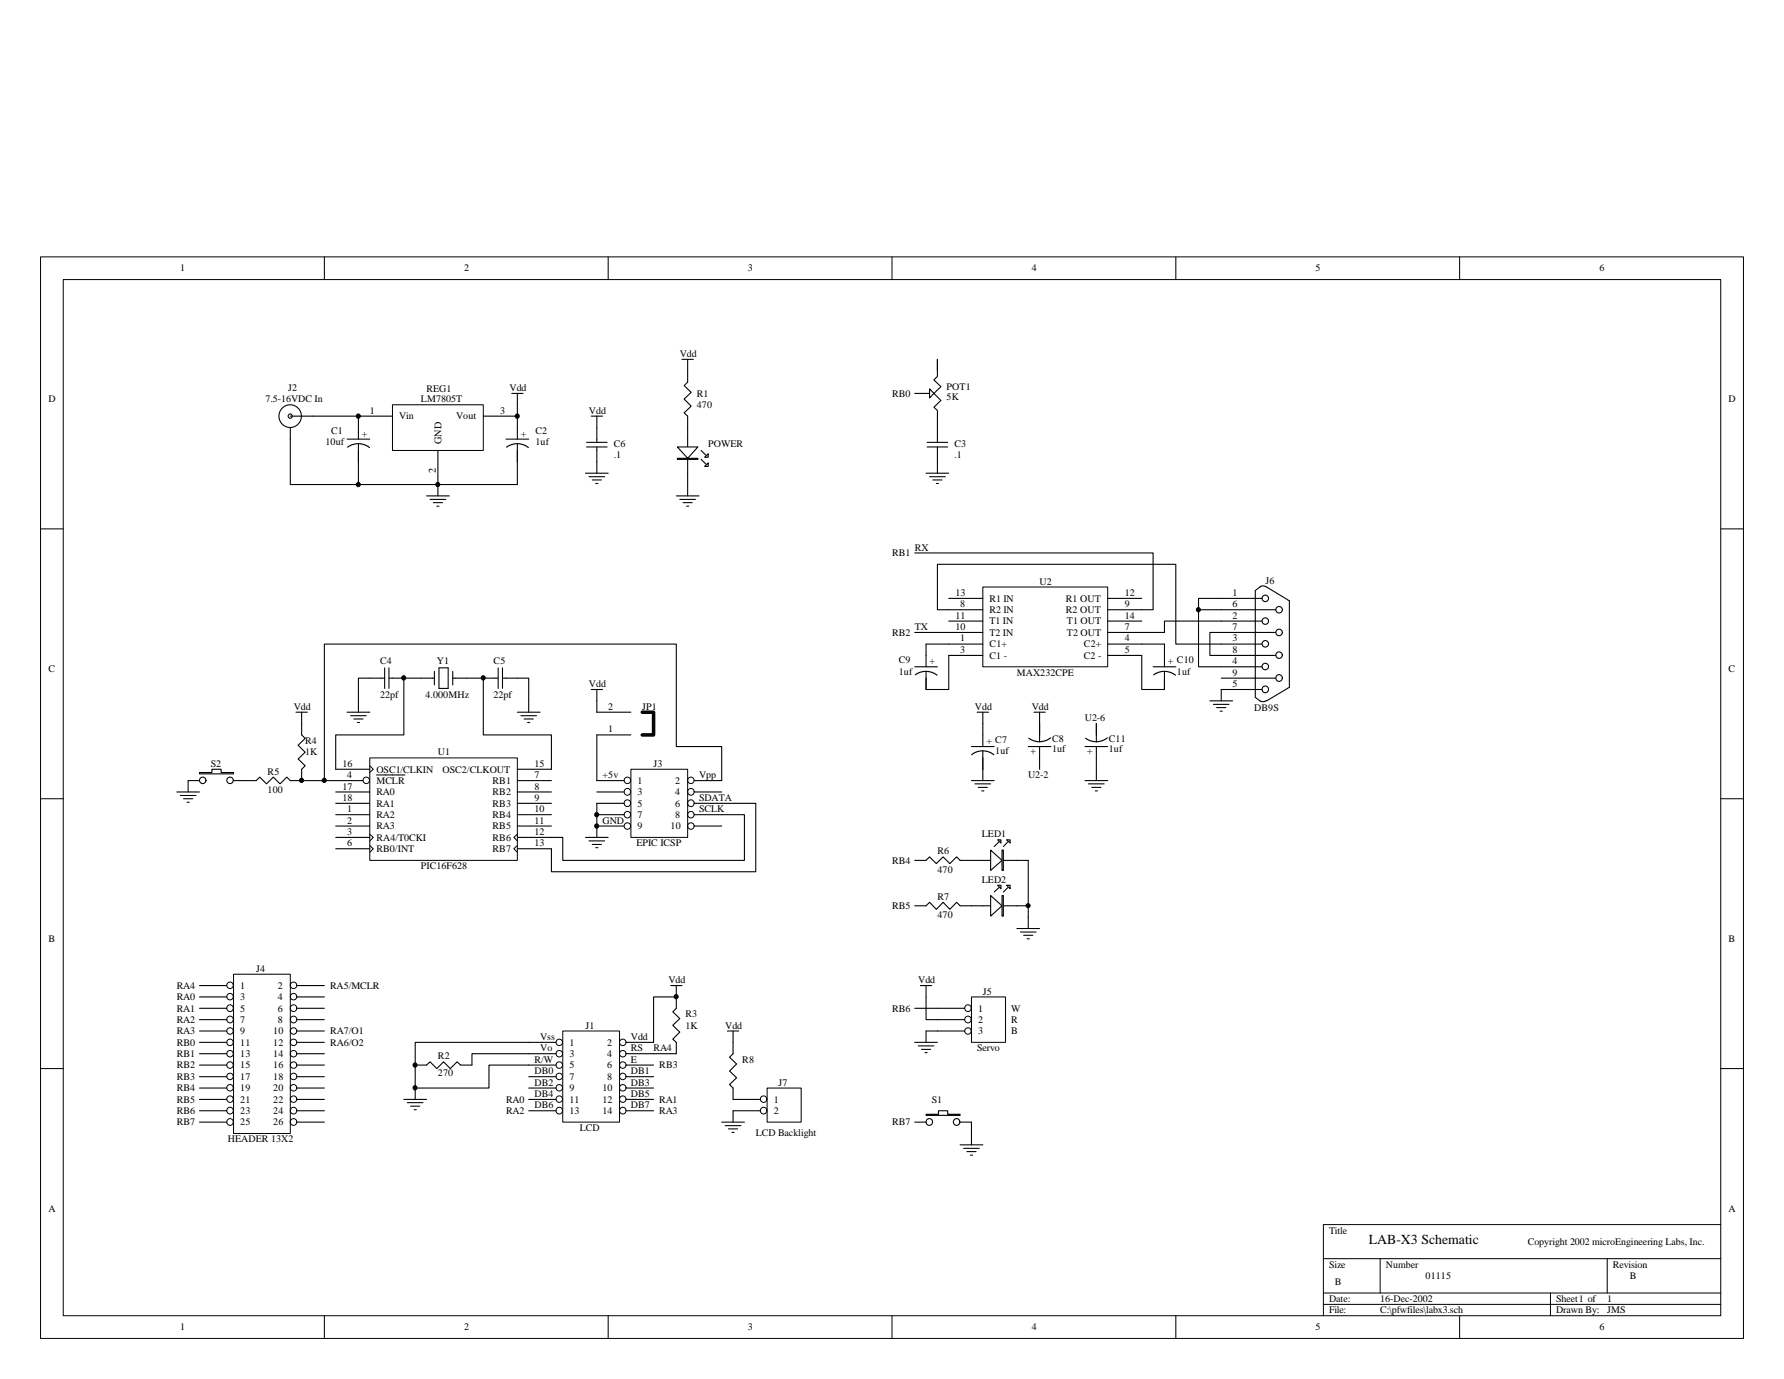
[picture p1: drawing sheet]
<svg xmlns="http://www.w3.org/2000/svg" width="279mm" height="216mm" viewBox="0 0 279 216" stroke-linecap="round" stroke-linejoin="round" font-family="sans-serif">
<g fill="none" stroke="#000" stroke-width=".16">
<path d="M6.3 40.2h266.7v169.3h-266.7zM9.9 43.8h259.6v162.2h-259.6zM50.8 40.2v3.6M95.2 40.2v3.6M139.7 40.2v3.6M184.1 40.2v3.6M228.6 40.2v3.6M6.3 82.8h3.6M269.5 82.8h3.5M6.3 125.1h3.6M269.5 125.1h3.5M6.3 167.3h3.6"/>
<path d="M269.5 167.3h3.5M207.3 197.1h62.2M216.2 197.1v5.3M251.7 197.1v5.3M269.5 191.7h-62.2v14.3M50.8 206v3.5M95.2 206v3.5M139.7 206v3.5M184.1 206v3.5M207.3 202.4h62.2M207.3 204.2h62.2M228.6 206v3.5"/>
<path d="M242.8 202.4v3.6"/>
</g>
<path d="M61.5 63.4h14.2v7.1h-14.2z" fill="#fff" stroke="#000" stroke-width=".16"/>
<g fill="none" stroke="#000" stroke-width=".17">
<path d="M45.5 67v1.7M47.2 65.2h1.8M54.4 68.7h3.5M56.1 69.5l.9 .1 .9 .5M56.1 69.5l-.9 .1-.8 .4M56.1 69.5v2.8M61.5 65.2h-5.4v3.5M66.8 77.6h3.6M67.4 78.2h2.4M67.9 78.7h1.4M68.4 79.2h.3M68.6 70.5v7.1"/>
<path d="M75.7 65.2h5.3v3.5M79.2 68.7h3.6M80.1 61.6h1.8M81 69.5l.9 .1 .9 .5M81 69.5l-.9 .1-.8 .4M81 61.6v1.8M81 69.5v2.8"/>
</g>
<circle cx="81" cy="65.2" r=".33" fill="#000" stroke="#000" stroke-width=".16"/>
<circle cx="45.4" cy="65.2" r=".33" fill="#fff" stroke="#000" stroke-width=".17"/>
<g fill="none" stroke="#000" stroke-width=".17">
<path d="M45.5 68.7v7.2h35.5v-3.6M49 65.2h7.1M56.1 72.3v3.6M91.7 74.1h3.5M91.9 70h3.2M91.9 69.3h3.2M92.2 74.6h2.5M92.8 75.1h1.4M93.3 75.7h.3M93.5 67v2.3M93.5 70v4.1"/>
<circle cx="45.4" cy="65.2" r="1.77"/>
</g>
<path d="M36.6 152.5h8.9v25h-8.9z" fill="#fff" stroke="#000" stroke-width=".16"/>
<g fill="none" stroke="#000" stroke-width=".16">
<path d="M36.5 159.6a.51 .51 0 0 0-.7-.5 .51 .51 0 0 0-.2 .9 .51 .51 0 0 0 .9-.1v-.3M46.5 159.6a.51 .51 0 0 0-.7-.5 .51 .51 0 0 0-.2 .9 .51 .51 0 0 0 .8-.1l.1-.3"/>
<circle cx="36" cy="157.8" r=".52"/>
<circle cx="36" cy="154.3" r=".51"/>
<circle cx="36" cy="156" r=".51"/>
<circle cx="46" cy="157.8" r=".52"/>
<circle cx="46" cy="154.3" r=".51"/>
<circle cx="46" cy="156" r=".51"/>
<circle cx="36" cy="173.9" r=".52"/>
<circle cx="36" cy="175.7" r=".52"/>
<circle cx="36" cy="165" r=".51"/>
<circle cx="36" cy="161.4" r=".51"/>
<circle cx="36" cy="168.5" r=".51"/>
<circle cx="36" cy="172.1" r=".51"/>
<circle cx="36" cy="166.8" r=".51"/>
<circle cx="36" cy="163.2" r=".51"/>
<circle cx="36" cy="170.3" r=".51"/>
<circle cx="46" cy="173.9" r=".52"/>
<circle cx="46" cy="175.7" r=".52"/>
<circle cx="46" cy="165" r=".51"/>
<circle cx="46" cy="161.4" r=".51"/>
<circle cx="46" cy="168.5" r=".51"/>
<circle cx="46" cy="172.1" r=".51"/>
<circle cx="46" cy="163.2" r=".51"/>
<circle cx="46" cy="166.8" r=".51"/>
<circle cx="46" cy="170.3" r=".51"/>
</g>
<g fill="none" stroke="#000" stroke-width=".17">
<path d="M146.8 56.3v2.6l-.5 .6 1.1 1-1.1 1.1 1.1 1.1-1.1 1.1 .5 .5v2.7M92.6 65.2h1.8M93.5 65.2v1.8M143.3 61.6h3M31.2 154.3h4.3M31.2 156.1h4.3M31.2 157.9h4.3M31.2 159.6h4.3M46.5 154.3h4.3M46.5 156.1h4.3M46.5 157.9h4.3M46.5 159.6h4.3"/>
<path d="M31.2 161.4h4.3M31.2 163.2h4.3M31.2 165h4.3M31.2 166.8h4.3M31.2 168.6h4.3M31.2 170.3h4.3M31.2 172.1h4.3M31.2 173.9h4.3M31.2 175.7h4.3M46.5 161.4h4.3M46.5 163.2h4.3M46.5 165h4.3"/>
<path d="M46.5 166.8h4.3M46.5 168.6h4.3M46.5 170.3h4.3M46.5 172.1h4.3M46.5 173.9h4.3M46.5 175.7h4.3"/>
</g>
<path d="M145.6 60.9l.7 .7-.7 .7z" fill-rule="evenodd" fill="#fff" stroke="#000" stroke-width=".17"/>
<path d="M145 74.1h3.6M145.6 74.6h2.4M146.1 75.1h1.4M146.6 75.7h.4M146.8 72.3v1.8M156.4 139l-.7 .7M157.8 139l-.7 .7M152.1 141.8h8.9" fill="none" stroke="#000" stroke-width=".17"/>
<g fill="#fff" stroke="#000" stroke-width=".17">
<path d="M155.2 140.2l1.7 1.6-1.7 1.6z" fill-rule="evenodd"/>
<path d="M157.6 138.6h.6v.5z" fill-rule="evenodd"/>
<path d="M156.3 138.6h.5v.5z" fill-rule="evenodd"/>
</g>
<path d="M156.9 140.2h.2v3.2h-.2z" fill="#fff" stroke="#000" stroke-width=".17"/>
<path d="M152.1 134.7h8.9M156.4 131.8l-.7 .7M157.8 131.8l-.7 .7" fill="none" stroke="#000" stroke-width=".17"/>
<g fill="#fff" stroke="#000" stroke-width=".17">
<path d="M155.2 133.1l1.7 1.6-1.7 1.6z" fill-rule="evenodd"/>
<path d="M157.6 131.5h.6v.5z" fill-rule="evenodd"/>
<path d="M156.3 131.5h.5v.5z" fill-rule="evenodd"/>
</g>
<path d="M156.9 133.1h.2v3.2h-.2z" fill="#fff" stroke="#000" stroke-width=".17"/>
<path d="M107.7 67v8.9M109.8 71.9l.7 .7M109.8 70.5l.7 .7" fill="none" stroke="#000" stroke-width=".17"/>
<g fill="#fff" stroke="#000" stroke-width=".17">
<path d="M106.1 70h3.2l-1.6 1.8z" fill-rule="evenodd"/>
<path d="M110.4 73l.5-.5v.5z" fill-rule="evenodd"/>
<path d="M110.9 71v.6h-.5z" fill-rule="evenodd"/>
</g>
<path d="M106.1 71.8h3.2v.1h-3.2z" fill="#fff" stroke="#000" stroke-width=".17"/>
<path d="M106.8 56.3h1.8M107.7 56.3v1.7M143.3 175.7h1.7M150.4 175.7h1.7" fill="none" stroke="#000" stroke-width=".17"/>
<path d="M145 174.5h2v-.6h1.4v.6h2v.1h-5.4z" fill-rule="evenodd" fill="#fff" stroke="#000" stroke-width=".17"/>
<g fill="none" stroke="#000" stroke-width=".17">
<path d="M107.7 58v1.8l-.6 .6 1.1 1-1.1 1.1 1.1 1.1-1.1 1 .6 .6v1.8M45.5 65.2h1.7M81 63.4v1.8M143.3 134.7h1.7l.6-.5 1 1 1.1-1 1.1 1 1-1 .6 .5h1.7M143.3 141.8h1.7l.6-.5 1 1.1 1.1-1.1 1.1 1.1 1-1.1 .6 .5h1.7"/>
<circle cx="145.5" cy="175.7" r=".52"/>
<circle cx="149.8" cy="175.7" r=".52"/>
</g>
<path d="M153.9 91.9h19.6v12.5h-19.6z" fill="#fff" stroke="#000" stroke-width=".16"/>
<g fill="none" stroke="#000" stroke-width=".17">
<path d="M148.6 93.7h5.3M148.6 97.2h5.3M148.6 99h5.3M153.9 95.5h-7.1v-7.2h37.3v12.5h13.6M173.5 93.7h5.3M173.5 95.5h5.3M173.5 97.2h5.3M187.7 95.5h12.1M197.3 91.9l.7-.2 .3 .2M197.3 91.9l-.7 .6v16.7l1 .7h.4l.3-.2M197.7 93.7h-10v10.7h10M197.7 97.2h-15.3v1.8h-8.9"/>
<path d="M198.4 91.9l3.5 2.2v13.5l-3.5 2.1M199.8 99h-10.3v3.6h10.3M143.3 104.4h3.5M145 105.1l.9 .1 .9 .5M145 105.1l-.9 .1-.8 .5M152.1 116.9h3.6M153 111.5h1.8M153.9 117.6l.9 .1 .9 .5M153.9 117.6l-.9 .1-.9 .5M153.9 102.6h-5.3v5.3h-3.6v-2.8M153.9 100.8h-8.9v3.6M153.9 111.5v5.4"/>
<path d="M153.9 117.6v4.6M161 116.9h3.6M161.9 111.5h1.8M162.8 111.5v4.7M162.8 116.9v3.5M164.5 115.5l-.6 .4-.7 .2-1.3-.1-.8-.4M169.9 116.9h3.6M171.7 113.3v2.9M171.7 116.9v5.3M173.4 115.5l-.6 .4-.8 .2-1.2-.1-.8-.4M173.5 102.6h5.3v5.3h3.6v-2.8M173.5 100.8h8.9v3.6"/>
<path d="M180.6 104.4h3.5M182.4 105.1l.9 .1 .8 .5M182.4 105.1l-1 .1-.7 .5M189.5 109.7h3.5M190 110.3h2.5M190.5 110.8h1.5M191.1 111.3h.3M191.3 106.2h8.5M197.7 107.9h-6.4v1.8M198.7 107.9a.51 .51 0 0 0-.7-.4 .51 .51 0 0 0-.2 .8 .51 .51 0 0 0 .8-.1l.1-.3M152.1 122.2h3.6M152.7 122.7h2.5"/>
<path d="M153.2 123.3h1.4M153.8 123.8h.3M169.9 122.2h3.6M170.5 122.7h2.4M171 123.3h1.4M171.5 123.8h.4"/>
<circle cx="198.2" cy="93.7" r=".51"/>
<circle cx="198.2" cy="97.2" r=".51"/>
<circle cx="200.3" cy="99" r=".51"/>
<circle cx="200.3" cy="95.5" r=".51"/>
<circle cx="198.2" cy="104.4" r=".51"/>
<circle cx="198.2" cy="100.8" r=".51"/>
<circle cx="200.3" cy="106.2" r=".52"/>
<circle cx="200.3" cy="102.6" r=".51"/>
</g>
<path d="M152.1 156.1h5.4v7.1h-5.4z" fill="#fff" stroke="#000" stroke-width=".16"/>
<g fill="none" stroke="#000" stroke-width=".16">
<path d="M152.1 159.6a.51 .51 0 0 0-.7-.5 .51 .51 0 0 0-.2 .9 .51 .51 0 0 0 .8-.1l.1-.3"/>
<circle cx="151.6" cy="157.8" r=".52"/>
<circle cx="151.6" cy="161.4" r=".51"/>
</g>
<g fill="none" stroke="#000" stroke-width=".17">
<path d="M146.8 56.3v1.7M105.9 77.6h3.6M106.5 78.2h2.4M107 78.7h1.4M107.5 79.2h.4M107.7 75.9v1.7M143.3 86.6h37.3v8.9h-1.8M143.3 99h5.3M161 134.7v10.7M143.3 157.9h7.8M144.1 154.3h1.8M145 154.3v5.3h6.1"/>
<path d="M159.3 145.4h3.5M159.8 145.9h2.5M160.3 146.4h1.5M160.9 147h.3M143.3 163.2h3.5M143.8 163.7h2.5M144.3 164.3h1.5M144.9 164.8h.3M150.4 179.2h3.5M150.9 179.8h2.5M151.1 161.4h-6.1v1.8M152.1 175.7v3.5"/>
<path d="M151.4 180.3h1.5M152 180.8h.3"/>
</g>
<path d="M88.1 161.4h8.9v14.3h-8.9z" fill="#fff" stroke="#000" stroke-width=".16"/>
<g fill="none" stroke="#000" stroke-width=".16">
<circle cx="87.6" cy="173.9" r=".52"/>
<circle cx="87.6" cy="165" r=".51"/>
<circle cx="87.6" cy="168.5" r=".51"/>
<circle cx="87.6" cy="172.1" r=".51"/>
<circle cx="87.6" cy="166.8" r=".51"/>
<circle cx="87.6" cy="163.2" r=".51"/>
<circle cx="87.6" cy="170.3" r=".51"/>
<circle cx="97.5" cy="173.9" r=".52"/>
<circle cx="97.5" cy="165" r=".51"/>
<circle cx="97.5" cy="168.5" r=".51"/>
<circle cx="97.5" cy="172.1" r=".51"/>
<circle cx="97.5" cy="170.3" r=".51"/>
<circle cx="97.5" cy="163.2" r=".51"/>
<circle cx="97.5" cy="166.8" r=".51"/>
</g>
<g fill="none" stroke="#000" stroke-width=".17">
<path d="M63.2 172.1h3.6M63.8 172.6h2.5M64.3 173.2h1.4M64.9 173.7h.3M82.8 166.8h4.3M82.8 168.6h4.3M82.8 170.3h4.3M82.8 172.1h4.3M82.8 173.9h4.3M87.1 165h-13.2v1.8h-1.8l-.5-.6-1.1 1.1-1-1.1-1.1 1.1-1-1.1-.6 .6h-1.8M87.1 163.2h-22.1v8.9M98.1 163.2h4.3"/>
<path d="M98.1 165h4.3M98.1 166.8h4.3M98.1 168.6h4.3M98.1 170.3h4.3M98.1 172.1h4.3M98.1 173.9h4.3"/>
</g>
<path d="M120.1 170.3h5.4v5.4h-5.4z" fill="#fff" stroke="#000" stroke-width=".16"/>
<g fill="none" stroke="#000" stroke-width=".16">
<circle cx="119.6" cy="173.9" r=".52"/>
<circle cx="119.6" cy="172.1" r=".51"/>
</g>
<g fill="none" stroke="#000" stroke-width=".17">
<path d="M145.2 70h3.2M145.2 69.3h3.2M146.8 67v2.3M146.8 70v2.3M29.5 122.2h1.7M36.6 122.2h1.8M105 154.3h1.8M105.9 154.3v3.6l-.5 .5 1.1 1.1-1.1 1 1.1 1.1-1.1 1.1 .5 .5v1.8h-3.5M105.9 156.1h-3.5v7.1M82.8 166.8h-6.2v3.5h-11.6M113 175.7h3.6M113.6 176.2h2.4"/>
<path d="M113.9 161.4h1.8M114.1 176.7h1.4M114.6 177.3h.4M114.8 161.4v3.6l-.5 .5 1.1 1.1-1.1 1.1 1.1 1-1.1 1.1 .5 .5v1.8h4.3M119.1 173.9h-4.3v1.8"/>
</g>
<path d="M31.2 120.9h2v-.5h1.4v.5h2v.3h-5.4z" fill-rule="evenodd" fill="#fff" stroke="#000" stroke-width=".17"/>
<g fill="none" stroke="#000" stroke-width=".17">
<path d="M46.4 111.5h1.7M47.2 111.5v3.6l.6 .5-1.1 1.1 1.1 1.1-1.1 1 1.1 1.1-.6 .5v1.8h-1.7l-.6-.5-1 1-1.1-1-1.1 1-1-1-.6 .5h-1.7"/>
<circle cx="31.7" cy="122.2" r=".51"/>
<circle cx="36" cy="122.2" r=".51"/>
</g>
<path d="M98.8 120.4h8.9v10.7h-8.9z" fill="#fff" stroke="#000" stroke-width=".16"/>
<g fill="none" stroke="#000" stroke-width=".16">
<path d="M98.8 125.7a.51 .51 0 0 0-.7-.4 .51 .51 0 0 0-.2 .8 .51 .51 0 0 0 .8-.1l.1-.2M108.7 125.7a.51 .51 0 0 0-.7-.4 .51 .51 0 0 0-.2 .8 .51 .51 0 0 0 .8-.1l.1-.2"/>
<circle cx="98.2" cy="124" r=".52"/>
<circle cx="98.3" cy="122.2" r=".51"/>
<circle cx="98.3" cy="127.6" r=".51"/>
<circle cx="98.3" cy="129.3" r=".51"/>
<circle cx="108.2" cy="124" r=".52"/>
<circle cx="108.2" cy="122.2" r=".51"/>
<circle cx="108.2" cy="127.6" r=".51"/>
<circle cx="108.2" cy="129.3" r=".51"/>
</g>
<g fill="none" stroke="#000" stroke-width=".17">
<path d="M54.4 111.5h3.5M54.9 112.1h2.5M55.4 112.6h1.5M56 113.1h.3M60.2 106.2h-4.1v5.3M60.2 104.6v3.2M60.9 106.2h2.3M60.9 104.6v3.2M65.9 106.2h2.1M68 105.1v2.1M68.7 104.6h1.5v3.2h-1.5zM70.9 106.2h7.1"/>
<path d="M70.9 105.1v2.1M78 104.6v3.2M78.7 106.2h4.1v5.3M78.7 104.6v3.2M81 111.5h3.6M81.6 112.1h2.4M82.1 112.6h1.4M82.6 113.1h.4M92.6 107.9h1.8M93.5 107.9v3.6h5.3M98.8 115.1h-5.3v7.1h4.2M91.7 131.1h3.5"/>
<path d="M92.2 131.7h2.5M92.8 132.2h1.4M93.3 132.7h.3M93.5 124h4.2M93.5 125.8h4.2M93.5 127.6h4.2M97.7 129.3h-4.2v1.8M108.8 122.2h4.2M108.8 124h4.2M108.8 125.8h4.2M108.8 127.6h4.2M108.8 129.3h4.2"/>
</g>
<path d="M100.6 111.5h1.8v3.6h-1.8" fill="none" stroke="#000" stroke-width=".55"/>
<path d="M57.9 118.7h23.1v16h-23.1z" fill="#fff" stroke="#000" stroke-width=".16"/>
<g fill="none" stroke="#000" stroke-width=".17">
<path d="M65.9 106.2h-2.7v8.9h-10.6v5.3h5.3M75.7 106.2v8.9h10.7v5.3h-5.4M27.7 124h3.5M28.2 124.5h2.5M28.7 125.1h1.5M29.3 125.6h.3M29.5 122.2v1.8M47.2 122.2h9.7M50.8 122.2v-21.4h55.1v16.1h7.1v5.3M52.6 124h5.3M52.6 125.8h5.3M52.6 127.6h5.3"/>
<path d="M52.6 129.3h5.3M52.6 131.1h5.3M52.6 132.9h5.3M59 121.3h4.4M81 124h5.4M81 125.8h5.4M81 127.6h5.4M81 129.3h5.4M81 122.2h5.4M93.5 125.8v3.5M113 125.8h5.4v10.7h-32v-3.6h-5.4M113 127.6h3.6v7.1h-28.5v-3.6h-7.1"/>
</g>
<g fill="none" stroke="#000" stroke-width=".16">
<path d="M57.9 119.9l.6 .5-.6 .5M57.9 130.6l.6 .5-.6 .6M57.9 132.4l.6 .5-.6 .5M81 130.6l-.5 .5 .5 .6M81 132.4l-.5 .5 .5 .5"/>
<circle cx="57.4" cy="122.2" r=".51"/>
</g>
<g fill="#000" stroke="#000" stroke-width=".16">
<circle cx="56.1" cy="65.2" r=".33"/>
<circle cx="56.1" cy="75.9" r=".33"/>
<circle cx="68.5" cy="75.9" r=".33"/>
<circle cx="187.7" cy="95.5" r=".33"/>
<circle cx="63.2" cy="106.1" r=".33"/>
<circle cx="75.7" cy="106.1" r=".33"/>
<circle cx="47.2" cy="122.2" r=".33"/>
<circle cx="50.8" cy="122.2" r=".33"/>
<circle cx="93.4" cy="129.3" r=".33"/>
<circle cx="93.4" cy="127.6" r=".33"/>
<circle cx="105.9" cy="156" r=".33"/>
<circle cx="161" cy="141.8" r=".32"/>
<circle cx="65" cy="166.8" r=".33"/>
<circle cx="65" cy="170.3" r=".33"/>
</g>
<text font-size="2.2" x="214.4" y="194.7">LAB-X3 Schematic</text>
<g font-size="1.6">
<text x="28.2" y="42.5">1</text>
<text x="72.7" y="42.5">2</text>
<text x="117.1" y="42.5">3</text>
<text x="161.6" y="42.5">4</text>
<text x="206" y="42.5">5</text>
<text x="250.5" y="42.5">6</text>
<text x="106.5" y="55.9">Vdd</text>
<text x="7.6" y="63">D</text>
<text x="41.6" y="63">7.5-16VDC In</text>
<text x="45.1" y="61.2">J2</text>
<text x="57.9" y="64.8">1</text>
<text x="62.5" y="65.7">Vin</text>
<text x="65.9" y="63">LM7805T</text>
<text x="66.8" y="61.4">REG1</text>
<text x="71.4" y="65.7">Vout</text>
<text x="78.4" y="64.8">3</text>
<text x="79.8" y="61.2">Vdd</text>
<text x="92.2" y="64.8">Vdd</text>
<text x="109.1" y="62.1">R1</text>
<text x="109.1" y="63.9">470</text>
<text x="139.7" y="62.1">RB0</text>
<text x="148.3" y="61">POT1</text>
<text x="148.3" y="62.7">5K</text>
<text x="270.7" y="63">D</text>
<text x="51" y="69.6">10uf</text>
<text x="51.9" y="68">C1</text>
<text x="56.7" y="68.4">+</text>
<text x="69.1" y="69.5" transform="rotate(-90 69.1 69.5)">GND</text>
<text x="81.6" y="68.4">+</text>
<text x="83.9" y="68">C2</text>
<text x="83.9" y="69.6">1uf</text>
<text x="96.1" y="69.9">C6</text>
<text x="96.1" y="71.8">.1</text>
<text x="110.9" y="69.9">POWER</text>
<text x="149.5" y="69.9">C3</text>
<text x="149.5" y="71.8">.1</text>
<text x="68.2" y="74.1" transform="rotate(-90 68.2 74.1)">2</text>
<text x="139.7" y="87.1">RB1</text>
<text x="143.3" y="86.2">RX</text>
<text x="149.6" y="93.3">13</text>
<text x="150.4" y="95.1">8</text>
<text x="155" y="94.2">R1 IN</text>
<text x="155" y="96">R2 IN</text>
<text x="162.8" y="91.5">U2</text>
<text x="166.9" y="94.2">R1 OUT</text>
<text x="166.9" y="96">R2 OUT</text>
<text x="176.1" y="93.3">12</text>
<text x="176.1" y="95.1">9</text>
<text x="193" y="93.3">1</text>
<text x="193" y="95.1">6</text>
<text x="198.2" y="91.4">J6</text>
<text x="139.7" y="99.5">RB2</text>
<text x="143.3" y="98.6">TX</text>
<text x="149.6" y="96.9">11</text>
<text x="149.6" y="98.6">10</text>
<text x="150.4" y="100.4">1</text>
<text x="155" y="97.7">T1 IN</text>
<text x="155" y="99.5">T2 IN</text>
<text x="155" y="101.3">C1+</text>
<text x="167.1" y="97.7">T1 OUT</text>
<text x="167.1" y="99.5">T2 OUT</text>
<text x="169.8" y="101.3">C2+</text>
<text x="176.1" y="96.9">14</text>
<text x="176.1" y="98.6">7</text>
<text x="176.1" y="100.4">4</text>
<text x="193" y="96.9">2</text>
<text x="193" y="98.6">7</text>
<text x="193" y="100.4">3</text>
<text x="7.6" y="105.2">C</text>
<text x="59.5" y="104">C4</text>
<text x="68.4" y="104">Y1</text>
<text x="77.3" y="104">C5</text>
<text x="92.2" y="107.6">Vdd</text>
<text x="140.8" y="103.8">C9</text>
<text x="140.8" y="105.6">1uf</text>
<text x="145.6" y="104">+</text>
<text x="150.4" y="102.2">3</text>
<text x="155" y="103.1">C1 -</text>
<text x="159.3" y="105.8">MAX232CPE</text>
<text x="169.8" y="103.1">C2 -</text>
<text x="176.1" y="102.2">5</text>
<text x="182.9" y="104">+ C10</text>
<text x="184.3" y="105.6">1uf</text>
<text x="193" y="102.2">8</text>
<text x="193" y="104">4</text>
<text x="193" y="105.8">9</text>
<text x="193" y="107.6">5</text>
<text x="270.7" y="105.2">C</text>
<text x="46" y="111.1">Vdd</text>
<text x="59.5" y="109.3">22pf</text>
<text x="66.6" y="109.3">4.000MHz</text>
<text x="77.3" y="109.3">22pf</text>
<text x="95.2" y="111.1">2</text>
<text x="100.6" y="111.1">JP1</text>
<text x="152.7" y="111.1">Vdd</text>
<text x="161.6" y="111.1">Vdd</text>
<text x="169.9" y="112.9">U2-6</text>
<text x="196.4" y="111.3">DB9S</text>
<text x="47.8" y="116.5">R4</text>
<text x="47.8" y="118.3">1K</text>
<text x="68.6" y="118.3">U1</text>
<text x="95.2" y="114.7">1</text>
<text x="154.5" y="116.5">+ C7</text>
<text x="155.9" y="118.1">1uf</text>
<text x="162.3" y="117.3" transform="rotate(-180 162.3 117.3)">+</text>
<text x="164.8" y="116.1">C8</text>
<text x="164.8" y="117.7">1uf</text>
<text x="171.2" y="117.3" transform="rotate(-180 171.2 117.3)">+</text>
<text x="173.7" y="116.1">C11</text>
<text x="173.7" y="117.7">1uf</text>
<text x="33" y="120.1">S2</text>
<text x="41.9" y="121.3">R5</text>
<text x="41.9" y="124.1">100</text>
<text x="53.6" y="123.6">17</text>
<text x="53.6" y="125.4">18</text>
<text x="53.6" y="120.1">16</text>
<text x="54.4" y="121.8">4</text>
<text x="59" y="124.5">RA0</text>
<text x="59" y="122.7">MCLR</text>
<text x="59" y="120.9">OSC1/CLKIN</text>
<text x="69.3" y="120.9">OSC2/CLKOUT</text>
<text x="77.1" y="122.7">RB1</text>
<text x="77.1" y="124.5">RB2</text>
<text x="83.7" y="121.8">7</text>
<text x="83.7" y="123.6">8</text>
<text x="83.7" y="125.4">9</text>
<text x="83.7" y="120.1">15</text>
<text x="94.4" y="121.8">+5v</text>
<text x="99.9" y="122.7">1</text>
<text x="99.9" y="124.5">3</text>
<text x="102.4" y="120.1">J3</text>
<text x="105.7" y="122.7">2</text>
<text x="105.7" y="124.5">4</text>
<text x="109.5" y="121.8">Vpp</text>
<text x="109.5" y="125.4">SDATA</text>
<text x="161" y="121.8">U2-2</text>
<text x="54.4" y="127.2">1</text>
<text x="54.4" y="128.9">2</text>
<text x="54.4" y="130.7">3</text>
<text x="59" y="126.3">RA1</text>
<text x="59" y="128.1">RA2</text>
<text x="59" y="129.8">RA3</text>
<text x="59" y="131.6">RA4/T0CKI</text>
<text x="77.1" y="126.3">RB3</text>
<text x="77.1" y="128.1">RB4</text>
<text x="77.1" y="129.8">RB5</text>
<text x="77.1" y="131.6">RB6</text>
<text x="83.7" y="127.2">10</text>
<text x="83.7" y="128.9">11</text>
<text x="83.7" y="130.7">12</text>
<text x="94.4" y="128.9">GND</text>
<text x="99.9" y="126.3">5</text>
<text x="99.9" y="128.1">7</text>
<text x="99.9" y="129.8">9</text>
<text x="105" y="129.8">10</text>
<text x="105.7" y="126.3">6</text>
<text x="105.7" y="128.1">8</text>
<text x="109.5" y="127.2">SCLK</text>
<text x="153.8" y="131.1">LED1</text>
<text x="54.4" y="132.5">6</text>
<text x="59" y="133.4">RB0/INT</text>
<text x="65.9" y="136.1">PIC16F628</text>
<text x="77.1" y="133.4">RB7</text>
<text x="83.7" y="132.5">13</text>
<text x="99.7" y="132.5">EPIC ICSP</text>
<text x="139.7" y="135.2">RB4</text>
<text x="146.8" y="133.8">R6</text>
<text x="146.8" y="136.6">470</text>
<text x="139.7" y="142.3">RB5</text>
<text x="146.8" y="140.9">R7</text>
<text x="146.8" y="143.8">470</text>
<text x="153.8" y="138.2">LED2</text>
<text x="7.6" y="147.5">B</text>
<text x="270.7" y="147.5">B</text>
<text x="27.7" y="154.8">RA4</text>
<text x="37.6" y="154.8">1</text>
<text x="40.1" y="152.1">J4</text>
<text x="43.5" y="154.8">2</text>
<text x="51.7" y="154.8">RA5/MCLR</text>
<text x="104.7" y="153.9">Vdd</text>
<text x="143.8" y="153.9">Vdd</text>
<text x="153.9" y="155.7">J5</text>
<text x="27.7" y="156.6">RA0</text>
<text x="27.7" y="158.4">RA1</text>
<text x="27.7" y="160.1">RA2</text>
<text x="27.7" y="161.9">RA3</text>
<text x="37.6" y="156.6">3</text>
<text x="37.6" y="158.4">5</text>
<text x="37.6" y="160.1">7</text>
<text x="37.6" y="161.9">9</text>
<text x="42.8" y="161.9">10</text>
<text x="43.5" y="156.6">4</text>
<text x="43.5" y="158.4">6</text>
<text x="43.5" y="160.1">8</text>
<text x="51.7" y="161.9">RA7/O1</text>
<text x="91.7" y="161">J1</text>
<text x="107.4" y="159.3">R3</text>
<text x="107.4" y="161">1K</text>
<text x="113.6" y="161">Vdd</text>
<text x="139.7" y="158.4">RB6</text>
<text x="153.2" y="158.4">1</text>
<text x="153.2" y="160.1">2</text>
<text x="153.2" y="161.9">3</text>
<text x="158.4" y="158.4">W</text>
<text x="158.4" y="160.1">R</text>
<text x="158.4" y="161.9">B</text>
<text x="27.7" y="163.7">RB0</text>
<text x="27.7" y="165.5">RB1</text>
<text x="27.7" y="167.3">RB2</text>
<text x="37.6" y="163.7">11</text>
<text x="37.6" y="165.5">13</text>
<text x="37.6" y="167.3">15</text>
<text x="42.8" y="163.7">12</text>
<text x="42.8" y="165.5">14</text>
<text x="42.8" y="167.3">16</text>
<text x="51.7" y="163.7">RA6/O2</text>
<text x="68.6" y="165.9">R2</text>
<text x="83.7" y="166.4">R/W</text>
<text x="84.6" y="162.8">Vss</text>
<text x="84.6" y="164.6">Vo</text>
<text x="89.2" y="163.7">1</text>
<text x="89.2" y="165.5">3</text>
<text x="89.2" y="167.3">5</text>
<text x="95.1" y="163.7">2</text>
<text x="95.1" y="165.5">4</text>
<text x="95.1" y="167.3">6</text>
<text x="98.8" y="164.6">RS</text>
<text x="98.8" y="166.4">E</text>
<text x="98.8" y="162.8">Vdd</text>
<text x="102.4" y="164.6">RA4</text>
<text x="103.3" y="167.3">RB3</text>
<text x="116.2" y="166.4">R8</text>
<text x="153" y="164.6">Servo</text>
<text x="27.7" y="169.1">RB3</text>
<text x="27.7" y="170.9">RB4</text>
<text x="27.7" y="172.6">RB5</text>
<text x="37.6" y="169.1">17</text>
<text x="37.6" y="170.9">19</text>
<text x="37.6" y="172.6">21</text>
<text x="42.8" y="169.1">18</text>
<text x="42.8" y="170.9">20</text>
<text x="42.8" y="172.6">22</text>
<text x="68.6" y="168.5">270</text>
<text x="79.2" y="172.6">RA0</text>
<text x="83.7" y="168.1">DB0</text>
<text x="83.7" y="170">DB2</text>
<text x="83.7" y="171.7">DB4</text>
<text x="83.7" y="173.5">DB6</text>
<text x="89.2" y="169.1">7</text>
<text x="89.2" y="170.9">9</text>
<text x="89.2" y="172.6">11</text>
<text x="94.4" y="170.9">10</text>
<text x="94.4" y="172.6">12</text>
<text x="95.1" y="169.1">8</text>
<text x="98.8" y="173.5">DB7</text>
<text x="98.8" y="171.7">DB5</text>
<text x="98.8" y="170">DB3</text>
<text x="98.8" y="168.1">DB1</text>
<text x="103.3" y="172.6">RA1</text>
<text x="121.2" y="172.6">1</text>
<text x="121.9" y="170">J7</text>
<text x="145.9" y="172.6">S1</text>
<text x="27.7" y="174.4">RB6</text>
<text x="27.7" y="176.2">RB7</text>
<text x="35.7" y="178.9">HEADER 13X2</text>
<text x="37.6" y="174.4">23</text>
<text x="37.6" y="176.2">25</text>
<text x="42.8" y="174.4">24</text>
<text x="42.8" y="176.2">26</text>
<text x="79.2" y="174.4">RA2</text>
<text x="89.2" y="174.4">13</text>
<text x="90.8" y="177.1">LCD</text>
<text x="94.4" y="174.4">14</text>
<text x="103.3" y="174.4">RA3</text>
<text x="118.4" y="177.8">LCD Backlight</text>
<text x="121.2" y="174.4">2</text>
<text x="139.7" y="176.2">RB7</text>
<text x="7.6" y="189.7">A</text>
<text x="270.7" y="189.7">A</text>
<text x="208.2" y="193.1">Title</text>
<text x="239.3" y="194.9">Copyright 2002 microEngineering Labs, Inc.</text>
<text x="208.2" y="198.5">Size</text>
<text x="208.2" y="203.8">Date:</text>
<text x="209" y="201.1">B</text>
<text x="216.2" y="203.8">16-Dec-2002</text>
<text x="217" y="198.5">Number</text>
<text x="223.3" y="200.2">01115</text>
<text x="243.7" y="203.8">Sheet1 of</text>
<text x="251.7" y="203.8">1</text>
<text x="252.6" y="198.5">Revision</text>
<text x="255.3" y="200.2">B</text>
<text x="28.2" y="208.3">1</text>
<text x="72.7" y="208.3">2</text>
<text x="117.1" y="208.3">3</text>
<text x="161.6" y="208.3">4</text>
<text x="206" y="208.3">5</text>
<text x="208.2" y="205.6">File:</text>
<text x="216.2" y="205.6">C:\pfwfiles\labx3.sch</text>
<text x="243.7" y="205.6">Drawn By:</text>
<text x="250.5" y="208.3">6</text>
<text x="251.7" y="205.6">JMS</text>
</g>
</svg>
